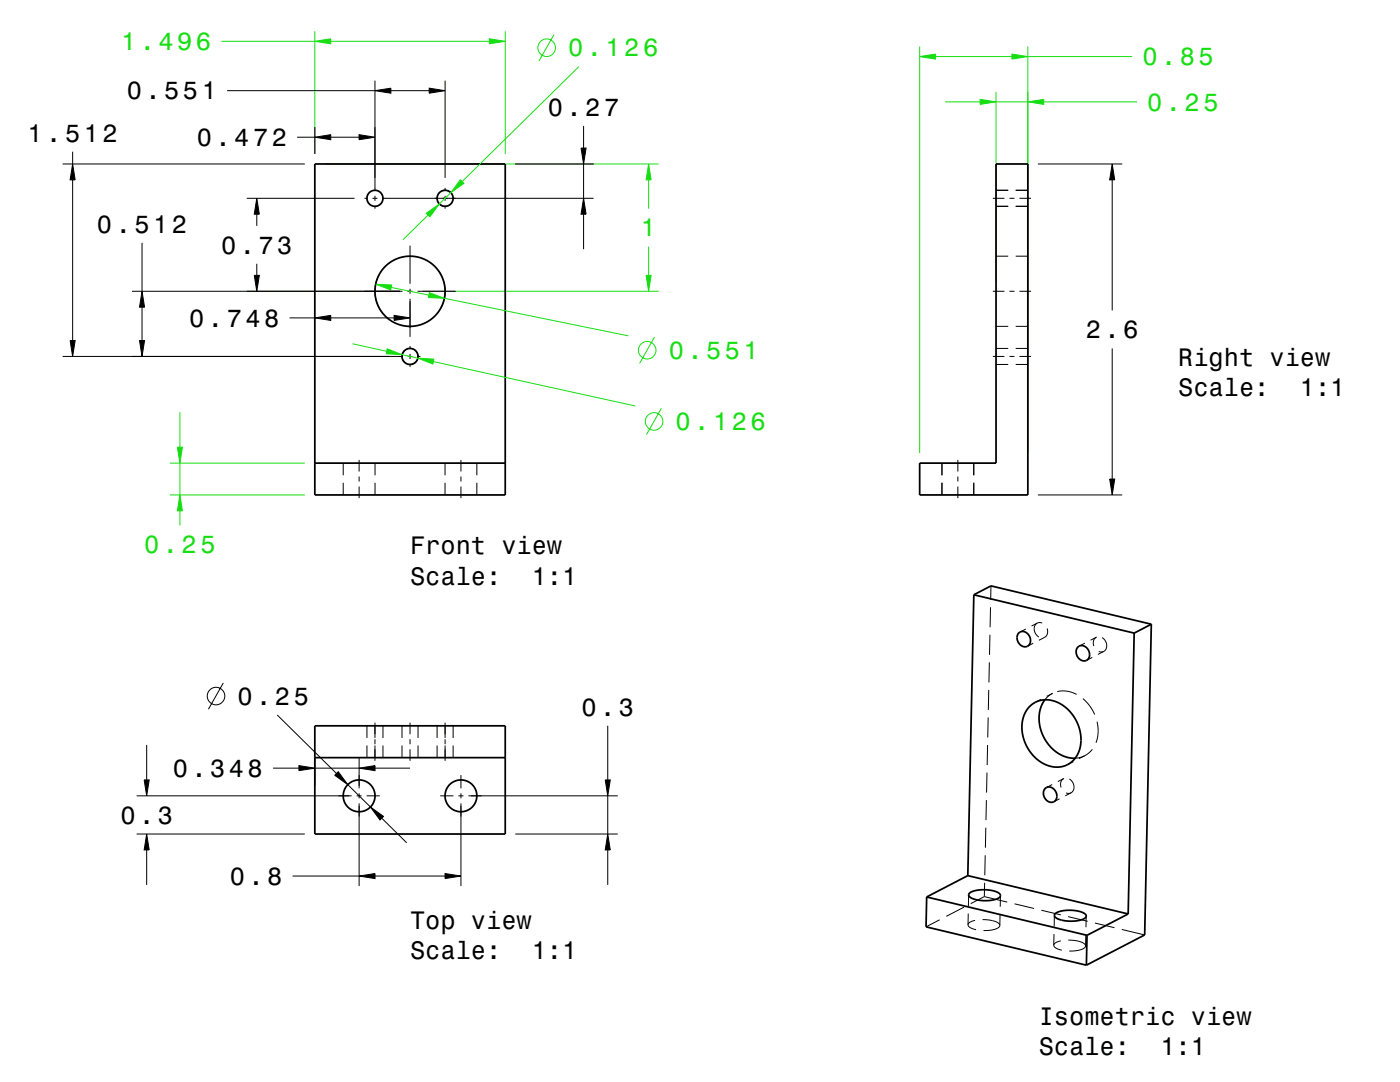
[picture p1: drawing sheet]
<svg xmlns="http://www.w3.org/2000/svg" width="279mm" height="216mm" viewBox="0 0 279 216" stroke-linecap="round" stroke-linejoin="round" font-family="sans-serif">
<g fill="none" stroke="#16de12" stroke-width=".2">
<path d="M62.8 6.2v24.5M100.8 6.2v24.5M183.5 9.3v81.1M198.8 18.3v37.8M205.1 9.3v81.1M64.8 32.7h66.6M88.1 38.1a1.61 1.61 0 0 1 1.9 .3M75.6 54.8a7 7 0 0 0 .6 7.5M84.3 58.1h47.1M87.4 53.9a7 7 0 0 1 .6 7.5M87.7 40.7a1.6 1.6 0 0 0 1.8 .3M82.3 69.6a1.6 1.6 0 0 0-1.9 .9 1.6 1.6 0 0 0 .6 2"/>
<path d="M82.6 69.7a1.6 1.6 0 0 1 .7 2.1 1.6 1.6 0 0 1-2 .8M33.9 98.8h26.9M33.9 92.4h26.9"/>
</g>
<g fill="none" stroke="#000" stroke-width=".2">
<path d="M74.8 16.1v22M88.8 16.1v19.4M12.5 32.7h48.3M49.2 39.6h21.5M62.8 25.4v5.3M72.7 39.6h.6M74.3 39.6h1M74.8 39.1v1M76.3 39.6h42.2M88.8 37.5v.6M88.8 39.1v1M102.8 32.7h15.7"/>
<path d="M198.1 39.6h2.4M198.8 38h2.4M201.5 39.6h1M202.7 38h2.4M203.5 39.6h2.3M207.1 32.7h16.9M26.3 58.1h54M74.8 41.1v.5M81.3 58.1h1M81.8 49v7.6M81.8 57.6v1M81.8 59.6v7.6"/>
<path d="M83.3 58.1h7.6M88.8 41.1v.5M198.1 58.1h2.4M198.8 51.1h2.4M198.8 41.2h2.4M201.5 58.1h1M202.7 51.1h2.4M202.7 41.2h2.4M203.5 58.1h2.3M12.5 71.1h67.8M81.3 71.1h1M81.8 69v.6"/>
<path d="M81.8 70.6v1M81.8 72.6v.6M83.3 71.1h.6M198.1 71.1h2.4M198.8 65.1h2.4M198.8 72.7h2.4M198.8 69.5h2.4M201.5 71.1h1M202.7 65.1h2.4M202.7 72.7h2.4M202.7 69.5h2.4M203.5 71.1h2.3"/>
<path d="M68.5 92.4v2.4M68.5 96.3v2.5M71.7 91.8v2.3M71.7 95.1v1M71.7 97.1v2.3M74.8 92.4v2.4M74.8 96.3v2.5M88.8 92.4v2.4M88.8 96.3v2.5M92 91.8v2.3M92 95.1v1M92 97.1v2.3"/>
<path d="M95.2 92.4v2.4M95.2 96.3v2.5M188 92.4v2.4M188 96.3v2.5M191.2 91.8v2.3M191.2 95.1v1M191.2 97.1v2.3M194.3 92.4v2.4M194.3 96.3v2.5M207.1 98.8h16.9M197.8 116.9l-.1 2.8M197.3 137.7l-.1 4"/>
<path d="M197.4 132.2v4M197.6 126.7l-.1 4M197.7 121.2l-.1 4M204.7 125.5l-1.1 .6M206.2 128.4l-1.1 .6M207 124.3a1.66 1.66 0 0 0 .3 2.8M207 124.3l-1.1 .6M207.8 139.5l-1.2 .6M208 124.3l-.6-.1-.4 .1M208.5 127.2h-.1M208.5 127.2l-1.2 .6M209 125.4a1.41 1.41 0 0 1-.5 1.8"/>
<path d="M210 138.4l-.8 .5-.7 .7M210 138.4l-1.1 .6M210.1 138.3l-.1 .1M211 138a5.4 5.4 0 0 1 3.9 .6M216.1 139.4a8.5 8.5 0 0 1 2.4 3.2M216.5 128.3l-1.1 .6M218 131.2l-1.2 .6M218.8 127.2a1.42 1.42 0 0 0-.5 1.7M218.8 127.2l-1.1 .5M218.9 127.1l-.1 .1M219.9 127.2a1.66 1.66 0 0 1 .4 2.8M220.3 130l-.4 .1-.6-.1"/>
<path d="M220.3 130l-1.2 .6M27.3 158.8h42.9M62.8 151.3v5.5M71.2 158.8h1M71.7 151.3v6M71.7 158.3v1M73.2 158.8h2.6M73.2 144.8v2.5M73.2 148.8v2.4M74.8 144.2v3.1M74.8 147.5v1M74.8 148.8v3"/>
<path d="M76.4 144.8v2.5M76.4 148.8v2.4M80.2 144.8v2.5M80.2 148.8v2.4M81.8 144.2v2.3M81.8 147.5v1M81.8 149.5v2.3M83.4 144.8v2.5M83.4 148.8v2.4M87.2 144.8v2.5M87.2 148.8v2.4M87.9 158.8h2.6"/>
<path d="M88.8 144.2v3.1M88.8 147.5v1M88.8 148.8v3M90.4 144.8v2.5M90.4 148.8v2.4M91.5 158.8h1M92 154.7v2.6M92 158.3v1M93.5 158.8h29.8M196.9 159.7l-.1 4M197 154.2l-.1 4M197.1 148.7l-.1 4"/>
<path d="M197.2 143.2l-.1 4M210 156.5l-1.2 .6M211.5 159.4l-1.2 .6M212.3 155.4a1.42 1.42 0 0 0-.5 1.7M212.3 155.4l-1.2 .6M212.4 155.3l-.1 .1M213.4 155.4a1.66 1.66 0 0 1 .3 2.8M213.7 158.2l-.4 .1-.6-.1M213.7 158.2l-1.1 .6M214.2 152l-1.1 .6M216.5 150.8l-.9 .3-1 .2M216.5 150.8l-1.2 .6"/>
<path d="M218 149.5l-.7 .7-.8 .6M218.9 144a7.2 7.2 0 0 1-.2 4.2M27.3 166.4h33.5M71.7 160.3v16.5M92 160.3v16.5M102.8 166.4h20.5M193.3 178.6v2.2M196.4 178.9l-2.7 1.4M196.4 178.9l4.6 1.1M196.5 176.2l-.1 2.7M196.6 170.7l-.1 4M196.7 165.2v4"/>
<path d="M199.7 178.7l-.1 2.2M187.5 183.5l-2.7 1.4M192.4 181l-3.5 1.8M193.2 184.5l.4 .6 1.2 .4M193.2 182.3v2.2M194.6 183.6l-1 .4-.4 .5M196.1 183.5a4.4 4.4 0 0 1 3.4 1v.2M199.5 184.7a2.24 2.24 0 0 1-2.2 .9l-1 .1M199.6 182.4l-.1 2.3M202.5 180.3l3.9 1M207.8 181.6l3.9 1M210.3 188.6l.5 .6 1.1 .4"/>
<path d="M210.3 186.4v2.2M210.4 182.7v2.2M211.7 187.7l-1 .4-.4 .5M213.2 182.9l3.9 .9M213.2 187.6a4.4 4.4 0 0 1 3.4 1v.2M216.6 188.8a2.23 2.23 0 0 1-2.2 .9l-1 .1M216.7 186.5l-.1 2.3M216.8 182.8l-.1 2.2M218.5 184.2l3.9 .9M223.9 185.5l4.5 1.1"/>
</g>
<g fill="none" stroke="#000" stroke-width=".35">
<path d="M62.8 32.7h38v66.1h-38zM198.8 32.7h6.3v66.1h-21.6v-6.4h15.3zM62.8 92.4h38M194.3 118.7l-1.2 56M194.3 118.7l32 7.6M194.3 118.7l3.5-1.8 32 7.7M203.3 126.4a1.49 1.49 0 0 1 1.6-.2 1.49 1.49 0 0 1 .8 1.5 1.22 1.22 0 0 1-.9 1.3 1.22 1.22 0 0 1-1.5-.6 1.65 1.65 0 0 1 0-2zM208.5 139.6a7.7 7.7 0 0 0 1.8 10 6.2 6.2 0 0 0 4.3 1.7M215.1 129.2a1.54 1.54 0 0 1 1.7-.1 1.54 1.54 0 0 1 .7 1.6 1.22 1.22 0 0 1-1.1 1.2 1.22 1.22 0 0 1-1.3-.8 1.69 1.69 0 0 1 0-1.9zM226.3 126.3l-1.2 56.1M229.8 124.6l-1.4 62-11.6 6M229.8 124.6l-3.5 1.7"/>
<path d="M62.8 144.8h38v21.6h-38zM62.8 151.2h38M205.5 141a5.3 5.3 0 0 1 7.5 .4 7.8 7.8 0 0 1 1.7 9.7 5 5 0 0 1-7.5 .6 7.9 7.9 0 0 1-2.2-10.1zM208.5 157.4a1.54 1.54 0 0 1 1.7 0 1.54 1.54 0 0 1 .7 1.5 1.22 1.22 0 0 1-1 1.2 1.22 1.22 0 0 1-1.3-.8 1.68 1.68 0 0 1-.1-1.9zM184.9 179l32 7.6M184.9 179l-.1 5.9 32 7.7M193.1 174.7l32 7.7M193.1 174.7l-8.2 4.3M193.5 178.2a6.4 6.4 0 0 1 6 .2l.2 .3a1.97 1.97 0 0 1-2 1 5.6 5.6 0 0 1-4.3-.9l-.1-.2zM210.6 182.3a6.4 6.4 0 0 1 6 .1l.2 .4a1.99 1.99 0 0 1-2 1 5.6 5.6 0 0 1-4.3-.9l-.1-.2zM216.9 186.6l-.1 6M225.1 182.4l-8.2 4.2"/>
<circle cx="74.8" cy="39.6" r="1.6"/>
<circle cx="88.8" cy="39.6" r="1.6"/>
<circle cx="81.8" cy="58.1" r="7"/>
<circle cx="81.8" cy="71.1" r="1.6"/>
<circle cx="71.7" cy="158.8" r="3.2"/>
<circle cx="92" cy="158.8" r="3.2"/>
</g>
<g fill="#16de12">
<path d="M91.9 35.9l.7 .7-2.6 1.8z" fill-rule="evenodd"/>
<path d="M85.1 42.6l2.6-1.9-1.9 2.6z" fill-rule="evenodd"/>
</g>
<path d="M0 0h279.4v215.9h-279.4" fill="none" stroke="#fff" stroke-width=".2"/>
<g fill="none" stroke="#16de12" stroke-width=".2">
<path d="M110.6 6.9l-3 5.2M115.5 13.3l-23.3 22.9M90 38.4l-2.3 2.3M91.9 35.9l.7 .7-2.6 1.8zM85.1 42.6l2.6-1.9-1.9 2.6zM85.4 42.9l-5 4.9"/>
<circle cx="109.1" cy="9.5" r="1.75"/>
</g>
<g fill="#16de12">
<path d="M77.3 69.6l3 1.2-3.2-.2z" fill-rule="evenodd"/>
<path d="M83.4 71.5l3.2 .2-.2 .9z" fill-rule="evenodd"/>
</g>
<path d="M0 0h279.4v215.9h-279.4" fill="none" stroke="#fff" stroke-width=".2"/>
<g fill="none" stroke="#16de12" stroke-width=".2">
<path d="M70.3 68.6l6.9 1.5M77.3 69.6l3 1.2-3.2-.2zM80.3 70.8l3.1 .7M83.4 71.5l3.2 .2-.2 .9zM86.5 72.2l40.3 8.8M132 81.5l-3 5.2"/>
<circle cx="130.5" cy="84.1" r="1.75"/>
</g>
<g fill="#16de12">
<path d="M75 56.7l3.2 .2-.2 .9z" fill-rule="evenodd"/>
<path d="M85.7 58.4l3 1.1-3.2-.1z" fill-rule="evenodd"/>
</g>
<path d="M0 0h279.4v215.9h-279.4" fill="none" stroke="#fff" stroke-width=".2"/>
<g fill="none" stroke="#16de12" stroke-width=".2">
<path d="M75 56.7l3.2 .2-.2 .9zM78.1 57.4l7.5 1.5M85.7 58.4l3 1.1-3.2-.1zM88.7 59.5l36.7 7.5M130.6 67.3l-3 5.2"/>
<circle cx="129.2" cy="69.9" r="1.75"/>
</g>
<g fill="#16de12">
<path d="M129.4 32.7l.5 3.2h-1z" fill-rule="evenodd"/>
<path d="M128.9 54.9h1l-.5 3.2z" fill-rule="evenodd"/>
</g>
<path d="M0 0h279.4v215.9h-279.4" fill="none" stroke="#fff" stroke-width=".2"/>
<path d="M129.4 32.7l.5 3.2h-1zM129.4 35.9v5.7M128.9 54.9h1l-.5 3.2zM129.4 49.2v5.7" fill="none" stroke="#16de12" stroke-width=".2"/>
<g fill="#16de12">
<path d="M62.8 8.2l3.2-.5v1z" fill-rule="evenodd"/>
<path d="M97.7 7.7l3.1 .5-3.1 .5z" fill-rule="evenodd"/>
</g>
<path d="M0 0h279.4v215.9h-279.4" fill="none" stroke="#fff" stroke-width=".2"/>
<path d="M44.2 8.2h18.6M62.8 8.2l3.2-.5v1zM66 8.2h31.7M97.7 7.7l3.1 .5-3.1 .5z" fill="none" stroke="#16de12" stroke-width=".2"/>
<g fill="#16de12">
<path d="M35.4 89.2h1l-.5 3.2z" fill-rule="evenodd"/>
<path d="M35.9 98.8l.5 3.1h-1z" fill-rule="evenodd"/>
</g>
<path d="M0 0h279.4v215.9h-279.4" fill="none" stroke="#fff" stroke-width=".2"/>
<path d="M35.4 89.2h1l-.5 3.2zM35.9 98.8l.5 3.1h-1zM35.9 82.3v6.9M35.9 92.4v6.4M35.9 101.9v2.9" fill="none" stroke="#16de12" stroke-width=".2"/>
<g fill="#000">
<path d="M74.8 18.1l3.2-.5v1z" fill-rule="evenodd"/>
<path d="M85.7 17.6l3.1 .5-3.1 .5z" fill-rule="evenodd"/>
<path d="M14.5 32.7l.5 3.2h-1z" fill-rule="evenodd"/>
<path d="M62.8 27.4l3.2-.5v1z" fill-rule="evenodd"/>
<path d="M71.7 26.9l3.1 .5-3.1 .5z" fill-rule="evenodd"/>
<path d="M116 29.5h1l-.5 3.2z" fill-rule="evenodd"/>
<path d="M50.7 54.9h1.1l-.6 3.2z" fill-rule="evenodd"/>
<path d="M51.2 39.6l.6 3.1h-1.1z" fill-rule="evenodd"/>
<path d="M116.5 39.6l.5 3.1h-1z" fill-rule="evenodd"/>
<path d="M14 67.9h1l-.5 3.2z" fill-rule="evenodd"/>
<path d="M27.8 67.9h1.1l-.6 3.2z" fill-rule="evenodd"/>
<path d="M28.3 58.1l.6 3.2h-1.1z" fill-rule="evenodd"/>
<path d="M62.8 63.4l3.2-.5v1z" fill-rule="evenodd"/>
<path d="M78.7 62.9l3.1 .5-3.1 .5z" fill-rule="evenodd"/>
</g>
<g fill="none" stroke="#000" stroke-width=".2">
<path d="M45.3 18.1h29.5M74.8 18.1l3.2-.5v1zM78 18.1h7.7M85.7 17.6l3.1 .5-3.1 .5zM14.5 32.7l.5 3.2h-1zM14.5 30.3v2.4M14.5 35.9v32M51.2 39.6l.6 3.1h-1.1zM59.3 27.4h3.5M62.8 27.4l3.2-.5v1zM66 27.4h5.7M71.7 26.9l3.1 .5-3.1 .5z"/>
<path d="M116 29.5h1l-.5 3.2zM116.5 39.6l.5 3.1h-1zM116.5 25.1v4.4M116.5 32.7v6.9M28.3 58.1l.6 3.2h-1.1zM28.3 48.5v9.6M50.7 54.9h1.1l-.6 3.2zM51.2 42.7v2.4M51.2 52.6v2.3M116.5 42.7v7M14 67.9h1l-.5 3.2zM27.8 67.9h1.1l-.6 3.2z"/>
<path d="M28.3 61.3v6.6M57.8 63.4h5M62.8 63.4l3.2-.5v1zM66 63.4h12.7M78.7 62.9l3.1 .5-3.1 .5z"/>
</g>
<path d="M0 0h279.4v215.9h-279.4" fill="none" stroke="#fff" stroke-width="1" stroke-linecap="butt"/>
<g fill="#16de12">
<path d="M205.1 20.3l3.2-.5v1z" fill-rule="evenodd"/>
<path d="M195.6 19.8l3.2 .5-3.2 .5z" fill-rule="evenodd"/>
</g>
<path d="M0 0h279.4v215.9h-279.4" fill="none" stroke="#fff" stroke-width=".2"/>
<path d="M195.6 19.8l3.2 .5-3.2 .5zM188.6 20.3h7M198.8 20.3h6.3M205.1 20.3l3.2-.5v1zM208.3 20.3h18.6" fill="none" stroke="#16de12" stroke-width=".2"/>
<g fill="#16de12">
<path d="M202 10.8l3.1 .5-3.1 .5z" fill-rule="evenodd"/>
<path d="M183.5 11.3l3.2-.5v1z" fill-rule="evenodd"/>
</g>
<path d="M0 0h279.4v215.9h-279.4" fill="none" stroke="#fff" stroke-width=".2"/>
<path d="M183.5 11.3l3.2-.5v1zM186.7 11.3h15.3M202 10.8l3.1 .5-3.1 .5zM205.1 11.3h20.9" fill="none" stroke="#16de12" stroke-width=".2"/>
<g fill="#000">
<path d="M222 32.7l.5 3.2h-1z" fill-rule="evenodd"/>
<path d="M221.5 95.6h1l-.5 3.2z" fill-rule="evenodd"/>
<path d="M28.8 155.6h1l-.5 3.2z" fill-rule="evenodd"/>
<path d="M59.7 152.8l3.1 .5-3.1 .5z" fill-rule="evenodd"/>
<path d="M67.5 154l1.9 2.6-2.6-1.9z" fill-rule="evenodd"/>
<path d="M71.7 153.3l3.1-.5v1z" fill-rule="evenodd"/>
<path d="M120.8 155.6h1l-.5 3.2z" fill-rule="evenodd"/>
<path d="M29.3 166.4l.5 3.2h-1z" fill-rule="evenodd"/>
<path d="M71.7 174.8l3.1-.5v1z" fill-rule="evenodd"/>
<path d="M73.9 161l2.6 1.9-.7 .7z" fill-rule="evenodd"/>
<path d="M88.8 174.3l3.2 .5-3.2 .5z" fill-rule="evenodd"/>
<path d="M121.3 166.4l.5 3.2h-1z" fill-rule="evenodd"/>
</g>
<g fill="none" stroke="#000" stroke-width=".2">
<path d="M222 32.7l.5 3.2h-1zM222 35.9v26.1M222 69.5v26.1M221.5 95.6h1l-.5 3.2zM44.6 136.3l-3 5.2M28.8 155.6h1l-.5 3.2zM29.3 148.6v7M29.3 158.8h.1M54.5 153.3h5.2M55.3 142.7l11.9 11.6M59.7 152.8l3.1 .5-3.1 .5zM62.8 153.3h8.9"/>
<path d="M67.5 154l1.9 2.6-2.6-1.9zM69.4 156.6l4.5 4.4M71.7 153.3l3.1-.5v1zM74.8 153.3h7M120.8 155.6h1l-.5 3.2zM121.3 144.8v10.8M121.3 158.8v7.6M29.3 166.4l.5 3.2h-1zM29.3 166.4h.1M29.3 169.6v7M58.4 174.8h13.3M71.7 174.8l3.1-.5v1z"/>
<path d="M73.9 161l2.6 1.9-.7 .7zM74.8 174.8h14M76.2 163.3l5 4.9M88.8 174.3l3.2 .5-3.2 .5zM121.3 166.4l.5 3.2h-1zM121.3 169.6v7"/>
<circle cx="43.1" cy="138.9" r="1.75"/>
</g>
<path d="M0 0h279.4v215.9h-279.4" fill="none" stroke="#fff" stroke-width="1" stroke-linecap="butt"/>
<g font-size="5" fill="#16de12">
<text x="24.2" y="10">1.496</text>
<text x="113.4" y="11.3">0.126</text>
<text x="228" y="13">0.85</text>
<text x="228.9" y="22.1">0.25</text>
<text x="127.9" y="47.2">1</text>
<text x="133.5" y="71.6">0.551</text>
<text x="134.8" y="85.8">0.126</text>
<text x="28.8" y="110.4">0.25</text>
</g>
<g font-size="5">
<text x="25.3" y="19.8">0.551</text>
<text x="109.3" y="23.1">0.27</text>
<text x="5.5" y="28.2">1.512</text>
<text x="39.3" y="29.1">0.472</text>
<text x="19.4" y="46.4">0.512</text>
<text x="44.1" y="50.6">0.73</text>
<text x="37.8" y="65.2">0.748</text>
<text x="216.7" y="67.5">2.6</text>
<text x="235.1" y="73">Right view</text>
<text x="235.1" y="79">Scale:</text>
<text x="259.4" y="79">1:1</text>
<text x="81.8" y="110.6">Front view</text>
<text x="81.8" y="116.7">Scale:</text>
<text x="106.1" y="116.7">1:1</text>
<text x="47.4" y="140.6">0.25</text>
<text x="116" y="142.8">0.3</text>
<text x="34.5" y="155">0.348</text>
<text x="24" y="164.4">0.3</text>
<text x="45.8" y="176.6">0.8</text>
<text x="81.8" y="185.3">Top view</text>
<text x="81.8" y="191.3">Scale:</text>
<text x="106.1" y="191.3">1:1</text>
<text x="207.3" y="204.4">Isometric view</text>
<text x="207.3" y="210.5">Scale:</text>
<text x="231.6" y="210.5">1:1</text>
</g>
</svg>
